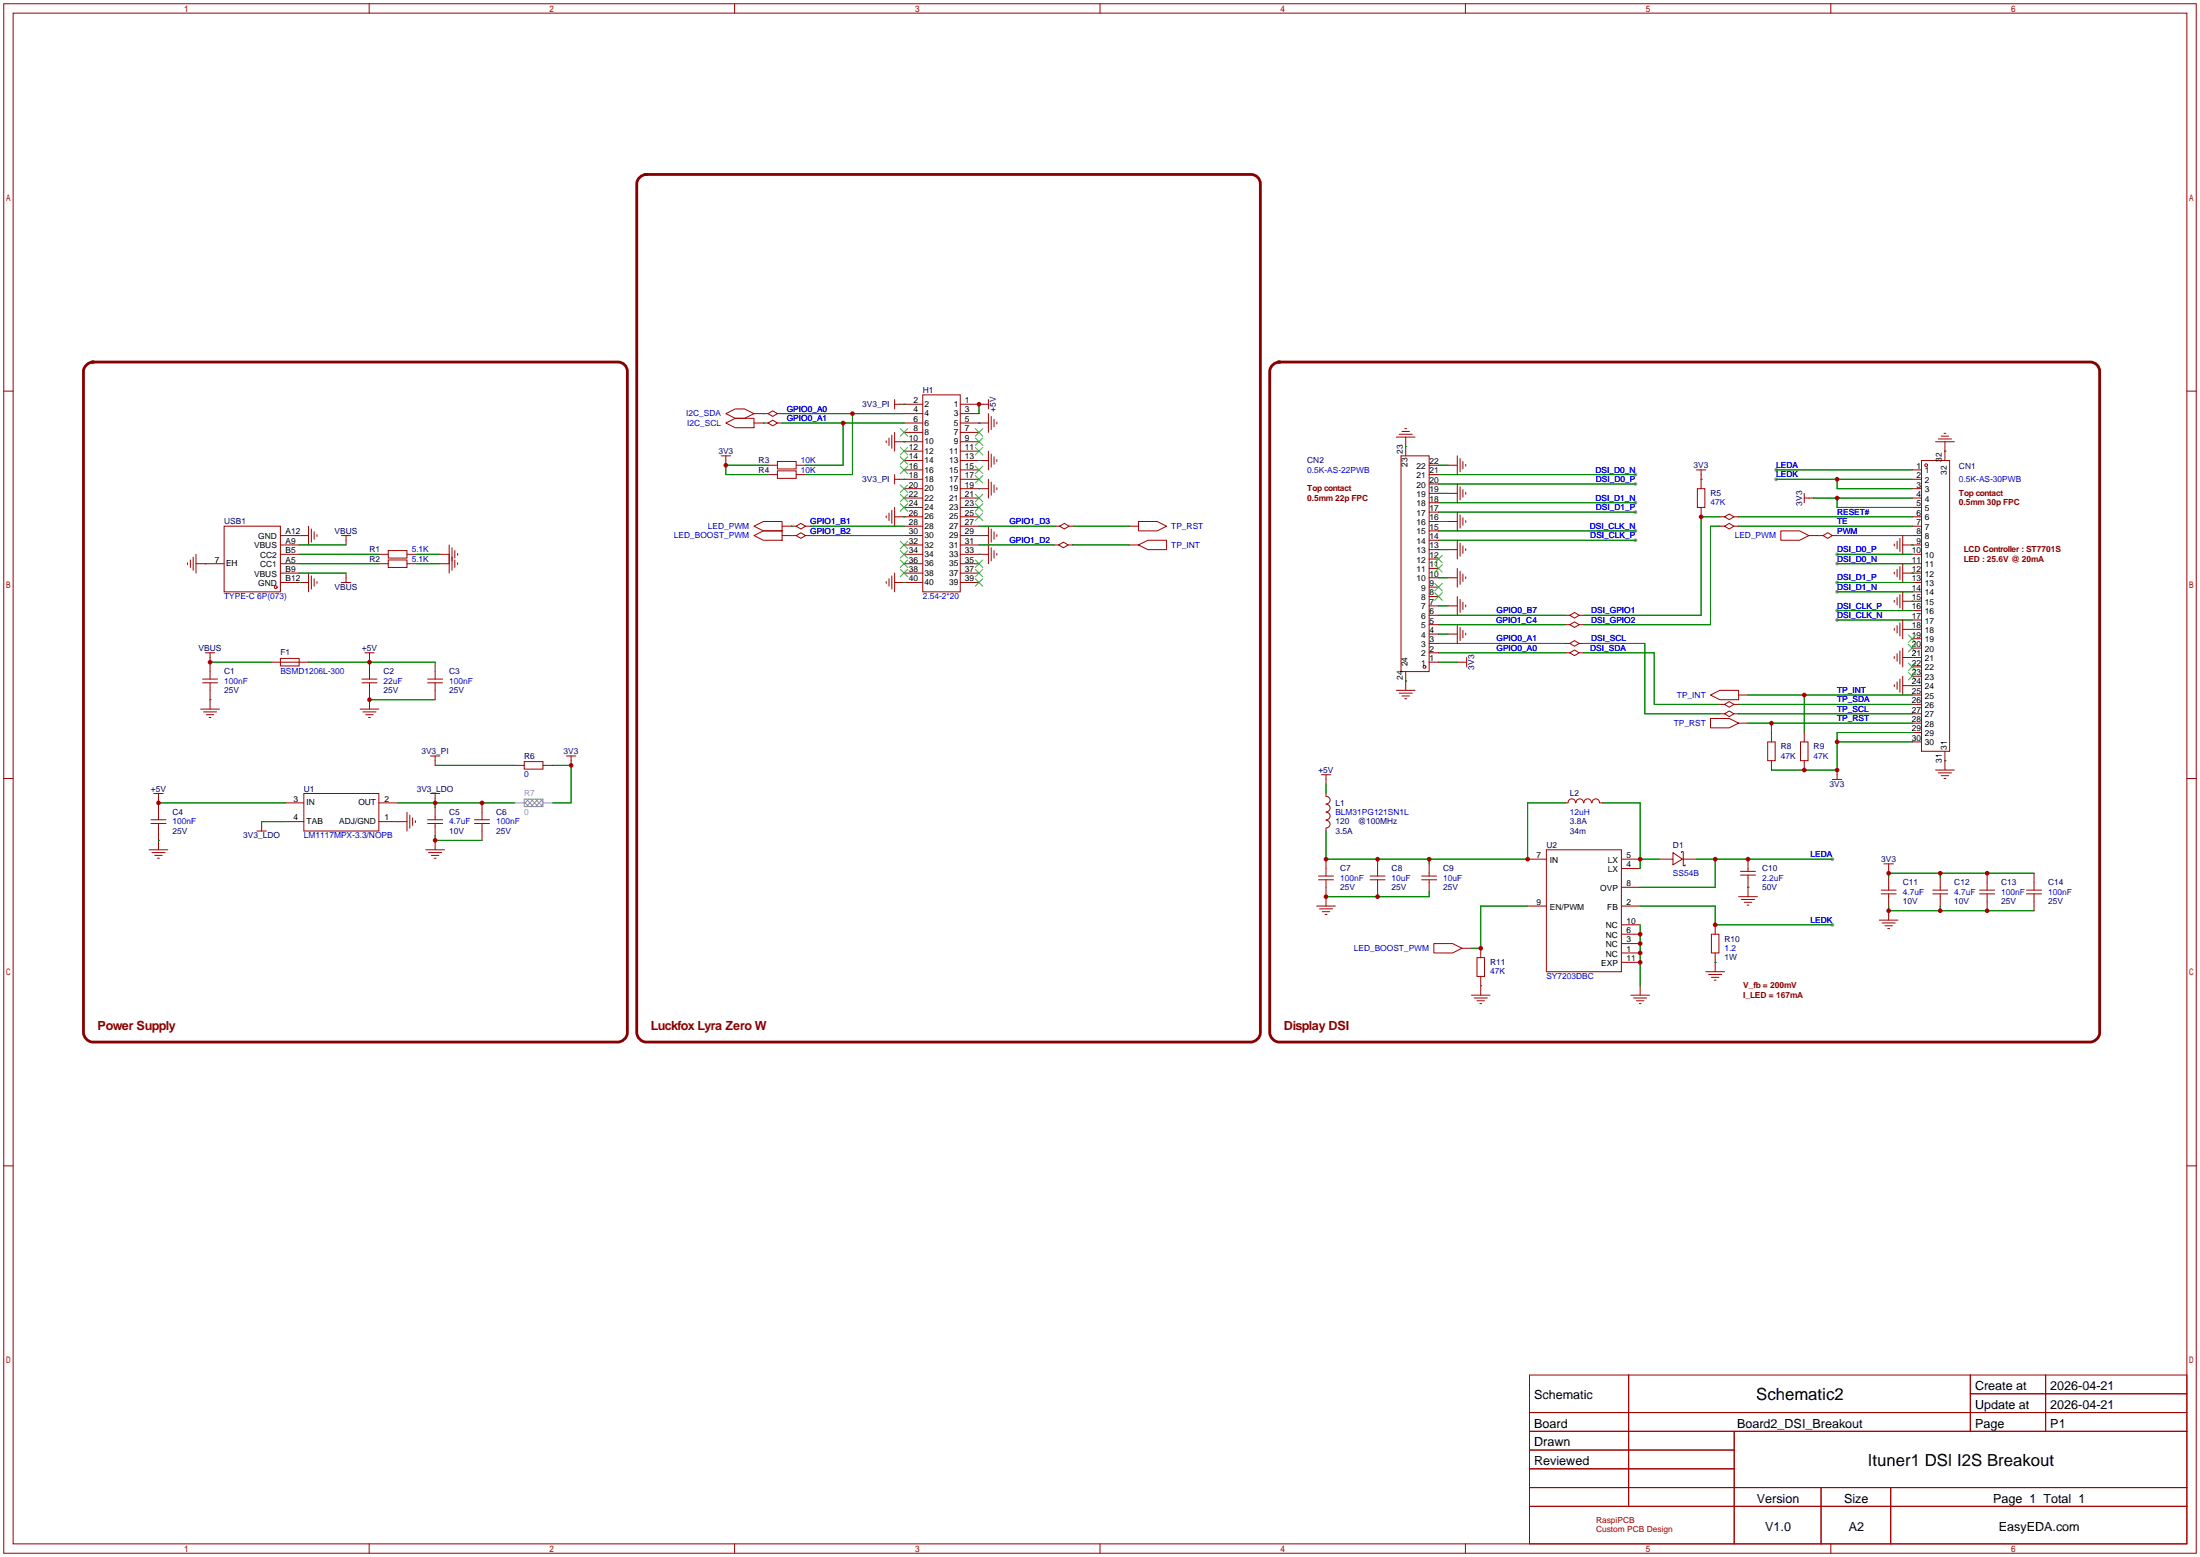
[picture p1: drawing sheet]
<svg xmlns="http://www.w3.org/2000/svg" width="596mm" height="422mm" viewBox="0 0 596 422" stroke-linecap="round" stroke-linejoin="round" font-family="sans-serif">
<g fill="#999">
<circle cx="443" cy="128.5" r=".51"/>
<circle cx="443" cy="131.1" r=".51"/>
<circle cx="443" cy="136.1" r=".51"/>
<circle cx="443" cy="138.7" r=".51"/>
<circle cx="443" cy="143.8" r=".51"/>
<circle cx="443" cy="146.3" r=".51"/>
<circle cx="481.1" cy="127.3" r=".51"/>
<circle cx="481.1" cy="129.8" r=".51"/>
<circle cx="497.6" cy="150.1" r=".51"/>
<circle cx="497.6" cy="152.7" r=".51"/>
<circle cx="497.6" cy="157.7" r=".51"/>
<circle cx="497.6" cy="160.3" r=".51"/>
<circle cx="497.6" cy="165.4" r=".51"/>
<circle cx="497.6" cy="167.9" r=".51"/>
<circle cx="496.3" cy="250.4" r=".51"/>
<circle cx="496.3" cy="232.7" r=".51"/>
</g>
<g fill="none" stroke="#a10000" stroke-width=".27">
<path d="M1 1h593.9v419.6h-593.9zM3.6 3.6h588.7v414.5h-588.7zM100 1v2.6M199 1v2.6M297.9 1v2.6M396.9 1v2.6M495.9 1v2.6M1 105.9h2.6M196.6 112l2.5-1.3h2.6l2.5 1.3-2.5 1.3h-2.6zM196.6 114.6l2.5-1.3h5.1v2.5h-5.1zM204.2 114.6h3.8M204.2 112h3.8"/>
<path d="M208 112l1.3-.7 1.3 .7-1.3 .8zM208 114.6l1.3-.8 1.3 .8-1.3 .7zM210.6 114.6h1.2M210.6 112h1.2M240 119.4v.5M240.8 118.6v2M241.6 117.9v3.5M242.3 119.6h7.6M242.3 108.2v2.5M242.3 117.1v5.1M242.3 109.5h7.6M244.9 114.6h5"/>
<path d="M244.9 117.1h5M244.9 112h5M249.9 106.9h10.2v53.4h-10.2zM260.1 119.6h5.1M260.1 109.5h7.6M260.1 114.6h7.6M260.1 117.1h5.1M260.1 112h5.1M267.7 108.2v2.5M267.7 112v5.1M268.5 112.8v3.5M269.2 113.5v2.1"/>
<path d="M270 114.3v.5M378.2 118.4h5.1M379 117.6h3.5M379.7 116.8h2.1M380.5 116.1h.5M380.7 118.4v5M524.3 119.6h5M525 118.9h3.6M525.8 118.1h2M526.5 117.3h.5M526.8 119.6v5.1M592.3 105.9h2.6"/>
<path d="M195.3 123.4h2.6M196.6 123.4v2.6M208 126h2.6M208 128.5h2.6M210.6 125h5v2h-5zM210.6 127.5h5v2h-5zM215.6 126h2.6M215.6 128.5h2.6M240 139.7v.5M240.8 138.9v2.1M241.6 138.2v3.5M242.3 129.8h7.6"/>
<path d="M242.3 140h7.6M242.3 128.5v2.6M242.3 137.4v5.1M244.9 127.3h5M244.9 132.3h5M244.9 134.9h5M244.9 137.4h5M244.9 124.7h5M244.9 122.2h5M260.1 127.3h5.1M260.1 129.8h5.1M260.1 132.3h7.6"/>
<path d="M260.1 134.9h5.1M260.1 137.4h5.1M260.1 140h5.1M260.1 124.7h7.6M260.1 122.2h5.1M267.7 122.2v5.1M267.7 129.8v5.1M268.5 122.9v3.6M268.5 130.6v3.5M269.2 123.7v2M269.2 131.3v2M270 124.5v.5"/>
<path d="M270 132.1v.5M379.5 123.4h7.6v58.5h-7.6zM387.1 133.6h2.5M387.1 126h2.5M387.1 138.7h2.5M387.1 136.1h2.5M387.1 131.1h2.5M387.1 128.5h2.5M392.2 133.6h2.5M392.2 126h2.5M394.7 123.4v5.1M394.7 131.1v5"/>
<path d="M394.7 138.7v5.1M395.5 124.2v3.6M395.5 131.8v3.6M395.5 139.4v3.6M396.2 125v2M396.2 132.6v2M397 125.7v.5M397 133.3v.6M459.5 127.3h2.5M459.7 132.3h2.1v5.1h-2.1zM460.8 127.3v5M460.8 137.4v2.6"/>
<path d="M465.8 140h1.3M467.1 140l1.3-.8 1.2 .8-1.2 .7zM469.6 140h1.3M488.7 134.9h2.5M488.7 133.6v2.5M517.9 127.3h2.5M517.9 129.8h2.5M517.9 132.3h2.5M517.9 134.9h2.5M517.9 137.4h2.5M517.9 140h2.5M520.4 124.7h7.7v78.8h-7.7z"/>
<path d="M50.8 152.4v.5M51.6 151.6v2.1M52.3 150.9v3.5M53.1 152.7h7.6M53.1 150.1v5.1M60.7 142.5h15.2v17.8h-15.2zM75.9 145h7.7M75.9 147.6h5.1M75.9 150.1h5.1M75.9 152.7h5.1M75.9 155.2h5.1M75.9 157.7h7.7"/>
<path d="M83.6 142.5v5.1M83.6 155.2v5.1M84.3 143.3v3.5M84.3 156v3.5M85.1 144v2M85.1 156.7v2M85.9 144.8v.5M85.9 157.5v.5M92.5 145h2.5M92.5 157.7h2.5M93.7 145v2.6M93.7 155.2v2.5"/>
<path d="M102.6 150.1h2.6M102.6 152.7h2.6M105.2 149.1h5v2h-5zM105.2 151.6h5v2.1h-5zM110.2 150.1h2.6M110.2 152.7h2.6M119.1 150.1h2.6M119.1 152.7h2.6M121.7 147.6v7.6M122.4 148.3v6.1M123.2 149.1v2M123.2 151.6v2.1"/>
<path d="M124 149.9v.5M124 152.4v.5M204.2 142.5l2.6-1.3h5v2.6h-5zM204.2 145l2.6-1.2h5v2.5h-5zM211.8 142.5h3.8M211.8 145h3.8M215.6 142.5l1.3-.8 1.3 .8-1.3 .8zM215.6 145l1.3-.7 1.3 .7-1.3 .8zM218.2 142.5h1.3M218.2 145h1.3M240 157.5v.5M240.8 156.7v2"/>
<path d="M241.6 156v3.5M242.3 157.7h7.6M242.3 155.2v5.1M244.9 142.5h5M244.9 145h5M244.9 147.6h5M244.9 150.1h5M244.9 152.7h5M244.9 155.2h5M260.1 142.5h5.1M260.1 145h7.6M260.1 147.6h5.1"/>
<path d="M260.1 150.1h7.6M260.1 152.7h5.1M260.1 155.2h5.1M260.1 157.7h5.1M267.7 142.5v10.2M268.5 143.3v3.5M268.5 148.3v3.6M269.2 144v2M269.2 149.1v2M270 144.8v.5M270 149.9v.5M285.5 147.6h1.3"/>
<path d="M285.8 142.5h1.2M286.8 147.6l1.2-.8 1.3 .8-1.3 .7zM287 142.5l1.3-.8 1.3 .8-1.3 .8zM289.3 147.6h1.3M289.6 142.5h1.2M305.8 142.5h2.6M305.8 147.6h2.6M308.4 141.2h5l2.6 1.3-2.6 1.3h-5zM308.4 147.6l2.5-1.3h5.1v2.5h-5.1zM387.1 156.5h2.5M387.1 148.8h2.5M387.1 141.2h2.5"/>
<path d="M387.1 159h2.5M387.1 153.9h2.5M387.1 151.4h2.5M387.1 146.3h2.5M387.1 143.8h2.5M392.2 156.5h2.5M392.2 148.8h2.5M392.2 141.2h2.5M394.7 146.3v5.1M394.7 153.9v5.1M395.5 147.1v3.5M395.5 154.7v3.5"/>
<path d="M396.2 140.2v2M396.2 147.8v2.1M396.2 155.4v2.1M397 141v.5M397 148.6v.5M397 156.2v.5M465.8 142.5h1.3M467.1 142.5l1.3-.8 1.2 .8-1.2 .8zM469.6 142.5h1.3M482.3 143.8h5.1l2.6 1.2-2.6 1.3h-5.1zM490 145h3.8M493.8 145l1.2-.7 1.3 .7-1.3 .8z"/>
<path d="M496.3 145h1.3M513.1 147.3v.5M513.1 154.9v.5M513.8 146.6v2M513.8 154.2v2M514.6 145.8v3.6M514.6 153.4v3.6M515.4 147.6h5M515.4 155.2h5M515.4 145v5.1M515.4 152.7v5M517.9 142.5h2.5"/>
<path d="M517.9 145h2.5M517.9 150.1h2.5M517.9 152.7h2.5M517.9 157.7h2.5M55.6 176.8h2.6M56.9 176.8v7.1M73.4 179.3h10.2M75.9 178.3h5.1v2h-5.1zM98.8 176.8h2.5M100.1 176.8v7.1M117.9 179.3v4.6M387.1 179.3h2.5"/>
<path d="M387.1 171.7h2.5M387.1 164.1h2.5M387.1 176.8h2.5M387.1 174.2h2.5M387.1 169.2h2.5M387.1 166.6h2.5M387.1 161.5h2.5M392.2 171.7h2.5M392.2 164.1h2.5M394.7 179.3h2.6M394.7 161.5v5.1M394.7 169.2v5"/>
<path d="M395.5 162.3v3.6M395.5 169.9v3.6M396.2 163.1v2M396.2 170.7v2M397 163.8v.5M397 171.4v.6M397.3 178.1v2.5M423.9 176.8h1.3M423.9 174.2h1.3M423.9 169.2h1.3M423.9 166.6h1.3M425.2 176.8l1.3-.8 1.2 .8-1.2 .7z"/>
<path d="M425.2 174.2l1.3-.7 1.2 .7-1.2 .8zM425.2 169.2l1.3-.8 1.2 .8-1.2 .7zM425.2 166.6l1.3-.7 1.2 .7-1.2 .8zM427.7 176.8h1.3M427.7 174.2h1.3M427.7 169.2h1.3M427.7 166.6h1.3M513.1 162.6v.5M513.1 170.2v.5M513.1 177.8v.5M513.8 161.8v2M513.8 169.4v2"/>
<path d="M513.8 177v2.1M514.6 161v3.6M514.6 168.7v3.5M514.6 176.3v3.5M515.4 162.8h5M515.4 170.4h5M515.4 178.1h5M515.4 160.3v5.1M515.4 167.9v5.1M515.4 175.5v5.1M517.9 160.3h2.5M517.9 165.4h2.5"/>
<path d="M517.9 167.9h2.5M517.9 173h2.5M517.9 175.5h2.5M54.4 192h5M54.9 184.9h4M54.9 183.9h4M55.1 192.8h3.6M55.9 193.5h2M56.6 194.3h.5M56.9 184.9v7.1M97.5 192h5.1M98 184.9h4.1"/>
<path d="M98 183.9h4.1M98.3 192.8h3.6M99.1 193.5h2M99.8 194.3h.5M100.1 184.9v7.1M115.8 184.9h4.1M115.8 183.9h4.1M117.9 184.9v4.6M378.2 186.9h5.1M379 187.7h3.5M379.7 188.5h2.1M380.5 189.2h.5"/>
<path d="M380.7 181.9v5M463.3 188.2l2.5-1.3h5.1v2.6h-5.1zM463.3 194.6h5.1l2.5 1.2-2.5 1.3h-5.1zM465.8 190.8h1.3M465.8 193.3h1.3M467.1 190.8l1.3-.8 1.2 .8-1.2 .7zM467.1 193.3l1.3-.8 1.2 .8-1.2 .8zM469.6 190.8h1.3M469.6 193.3h1.3M470.9 188.2h2.6M470.9 195.8h2.6M479.8 198.4v2.5"/>
<path d="M488.7 198.4v2.5M513.1 185.4v.5M513.8 184.7v2M514.6 183.9v3.6M515.4 185.7h5M515.4 183.1v5.1M517.9 180.6h2.5M517.9 183.1h2.5M517.9 188.2h2.5M517.9 190.8h2.5M517.9 193.3h2.5M517.9 195.8h2.5"/>
<path d="M517.9 198.4h2.5M1 210.8h2.6M41.7 214.9h2.5M42.9 214.9v7.1M77.2 217.4h5.1M82.3 214.9h20.3v10.1h-20.3zM102.6 217.4h5.1M110.2 220v5M116.6 214.9h2.5M116.6 204.7h2.5M117.9 204.7v2.6M117.9 214.9v2.5"/>
<path d="M117.9 218.7v3.3M130.6 217.4v4.6M139.4 207.3h2.6M142 206.2h5.1v2.1h-5.1zM147.1 207.3h2.5M153.4 204.7h2.6M154.7 204.7v2.6M357.9 209.8h2.5M359.2 214.9v.8a1.01 1.01 0 0 1 1.1 1 1.01 1.01 0 0 1-1.1 1M359.2 209.8v2.5M359.2 217.8a1.01 1.01 0 0 1 1.1 1 1.01 1.01 0 0 1-1.1 1.1M359.2 220a1.01 1.01 0 0 1 1.1 1 1.01 1.01 0 0 1-1.1 1"/>
<path d="M426.7 217.4a1.01 1.01 0 0 0-1-1.1 1.01 1.01 0 0 0-1 1.1h-.8M426.9 217.4a1.01 1.01 0 0 1 1-1.1 1.01 1.01 0 0 1 1 1.1M429 217.4a1.01 1.01 0 0 1 1-1.1 1.01 1.01 0 0 1 1 1.1M431.2 217.4a1.01 1.01 0 0 1 1-1.1 1.01 1.01 0 0 1 1 1.1M433.3 217.4h.8M478.8 200.9h2v5.1h-2zM479.8 206v2.5M487.7 200.9h2v5.1h-2zM488.7 206v2.5M496.3 211.1h2.6M497.6 208.5v2.6M517.9 200.9h2.5"/>
<path d="M524.3 208.5h5M525 209.3h3.6M525.8 210.1h2M526.5 210.8h.5M526.8 203.5v5M592.3 210.8h2.6M40.4 230.1h5.1M40.9 223h4.1M40.9 222h4.1M41.1 230.9h3.6M41.9 231.6h2M42.7 232.4h.5"/>
<path d="M42.9 223v7.1M69.6 225h2.5M70.9 222.5v2.5M77.2 222.5h5.1M102.6 222.5h7.6M111 220.7v3.6M111.8 221.5v2M112.5 222.2v.6M115.3 230.1h5.1M115.8 223h4.1M115.8 222h4.1M116.1 230.9h3.5"/>
<path d="M116.8 231.6h2.1M117.6 232.4h.5M117.9 223v3.3M117.9 227.6v2.5M128.5 223h4.1M128.5 222h4.1M130.6 223v4.6M357.1 238.3h4.1M357.1 237.2h4.1M359.2 224.3v.7M359.2 232.7v4.5M359.2 238.3v7.1"/>
<path d="M359.2 222.2a1.01 1.01 0 0 1 1 1 1.01 1.01 0 0 1-1 1M371.1 238.3h4.1M371.1 237.2h4.1M373.1 233.9v3.3M373.1 238.3v3.3M385.1 238.3h4M385.1 237.2h4M387.1 233.9v3.3M387.1 238.3v3.3M413.8 232.7h5M418.8 230.1h20.4v33h-20.4zM439.2 235.2h5"/>
<path d="M439.2 232.7h5M449.3 232.7h3.8M453.1 230.9l2.6 1.8-2.6 1.5zM455.4 230.9v-.3h.5v3.8h.5v-.2M455.7 232.7h3.8M471.4 237h4.1M471.4 236h4.1M473.5 232.7v3.3M473.5 237v5.8M510.3 233.9h2.5M511.6 233.9v2.6M511.6 237.7v3.3"/>
<path d="M525.5 237.7v3.3M538.2 236.5v4.5M550.9 236.5v4.5M356.6 245.4h5.1M357.4 246.1h3.5M358.1 246.9h2.1M358.9 247.6h.5M388.4 255.5h5l2.6 1.3-2.6 1.3h-5zM396 256.8h2.5M400 259.3h2.1v5.1h-2.1zM401.1 256.8v2.5M413.8 245.4h5"/>
<path d="M439.2 258.1h5M439.2 245.4h5M439.2 255.5h5M439.2 253h5M439.2 240.3h5M439.2 250.4h5M463.5 253h2.1v5.1h-2.1zM464.6 250.4v2.6M464.6 258.1v5M470.9 242.8h5.1M471.7 243.6h3.5M472.4 244.3h2.1"/>
<path d="M473.2 245.1h.5M509 249.2h5.1M509.5 242.1h4.1M509.5 241h4.1M509.8 249.9h3.5M510.5 250.7h2.1M511.3 251.5h.5M511.6 242.1v3.3M511.6 246.6v2.6M523.5 242.1h4.1M523.5 241h4.1M525.5 242.1v3.3"/>
<path d="M536.2 242.1h4.1M536.2 241h4.1M538.2 242.1v4.5M548.9 242.1h4.1M548.9 241h4.1M550.9 242.1v4.5M398.5 269.5h5.1M399.3 270.3h3.5M400 271h2.1M400.8 271.8h.5M401.1 264.4v5.1M439.2 260.6h5"/>
<path d="M441.7 269.5h5.1M442.5 270.3h3.5M443.2 271h2.1M444 271.8h.5M444.2 267v2.5M462 263.1h5.1M462.8 263.9h3.5M463.5 264.7h2.1M464.3 265.4h.5M1 315.7h2.6M592.3 315.7h2.6M414.3 372.4h178v45.7h-178z"/>
<path d="M441.1 372.4v35.5M533.7 372.4v15.2M533.7 377.4h58.6M554.1 372.4v15.2M414.3 382.5h178M414.3 387.6h178M414.3 392.7h55.4M414.3 397.8h55.4M469.7 387.6v30.5M100 418.1v2.5M199 418.1v2.5M297.9 418.1v2.5"/>
<path d="M396.9 418.1v2.5M414.3 402.8h178M414.3 407.9h178M493.2 402.8v15.3M495.9 418.1v2.5M512.1 402.8v15.3"/>
<circle cx="521.7" cy="126" r=".38"/>
<circle cx="74.7" cy="159" r=".38"/>
<circle cx="385.8" cy="180.6" r=".38"/>
</g>
<g fill="none" stroke="#008700" stroke-width=".27">
<path d="M206.8 112h.1M206.8 114.6h.1M211.8 114.6h33.1M211.8 112h33.1M228.3 114.6v11.4h-10.1M230.9 112v16.5h-12.7M244.9 109.5h.1M244.9 119.6h.1M265.2 114.6h.1M265.2 109.5v2.5M208 126h-11.4v2.5h11.4M244.9 129.8h.1"/>
<path d="M244.9 140h.1M265.2 124.7h.1M265.2 132.3h.1M380.7 120.9h.1M389.6 128.5h53.4M389.6 131.1h53.4M389.6 136.1h53.4M389.6 138.7h53.4M389.6 126h2.6M389.6 133.6h2.6M460.8 129.8h.1M465.8 140h-5v26.6h-31.8"/>
<path d="M470.9 140h47M481.1 127.3h36.8M481.1 129.8h36.8M491.2 134.9h26.7M497.6 129.8v2.5h20.3M497.6 134.9v2.5h20.3M526.8 122.2h.1M55.6 152.7h.1M81 157.7h.1M81 145h.1M81 150.1h21.6M81 152.7h21.6"/>
<path d="M81 147.6h12.7M81 155.2h12.7M112.8 150.1h6.3M112.8 152.7h6.3M214.4 142.5h.1M214.4 145h.1M219.5 142.5h25.4M219.5 145h25.4M244.9 157.7h.1M265.2 145h.1M265.2 150.1h.1M265.2 142.5h20.6"/>
<path d="M265.2 147.6h20.3M290.6 147.6h15.2M290.8 142.5h15M389.6 143.8h53.4M389.6 146.3h53.4M389.6 156.5h2.6M389.6 141.2h2.6M389.6 148.8h2.6M465.8 142.5h-2.5v26.7h-34.3M470.9 142.5h47M492.5 145h.1M497.6 145h20.3"/>
<path d="M497.6 150.1h20.3M497.6 152.7h20.3M497.6 157.7h20.3M517.9 147.6h.1M517.9 155.2h.1M56.9 179.3h16.5M83.6 179.3h34.3M389.6 174.2h34.3M389.6 176.8h34.3M389.6 179.3h5.1M389.6 171.7h2.6M389.6 164.1h2.6"/>
<path d="M389.6 166.6h34.3M389.6 169.2h34.3M429 174.2h16.5v19.1h20.3M429 176.8h19.1v14h17.7M497.6 160.3h20.3M497.6 165.4h20.3M497.6 167.9h20.3M517.9 162.8h.1M517.9 170.4h.1M517.9 178.1h.1M56.9 189.5h.1M100.1 189.5h17.8"/>
<path d="M380.7 184.4h.1M470.9 190.8h47M470.9 193.3h47M473.5 188.2h44.4M473.5 195.8h44.4M479.8 195.8v2.6M488.7 188.2v10.2M517.9 185.7h.1M517.9 198.4h-20.3v10.1h-17.8M42.9 217.4h34.3M107.7 217.4h31.7M117.9 217.4v1.3"/>
<path d="M117.9 207.3h21.5M149.6 207.3h5.1v10.1h-5.1M359.2 212.3v2.6M423.9 217.4h-10.1v15.3h-54.6v-7.7M434.1 217.4h10.1v17.8M497.6 200.9h20.3M526.8 206h.1M42.9 227.6h.1M70.9 222.5h6.3M107.7 222.5h.1M117.9 226.3v1.3h12.7M373.1 232.7v1.2"/>
<path d="M387.1 232.7v1.2M444.2 232.7h5.1M459.5 232.7h36.8M464.6 232.7v7.6h-20.4M525.5 236.5v1.2M550.9 236.5h-39.3v1.2M373.1 241.6v1.2M387.1 241.6v1.2h-27.9M413.8 245.4h-12.7v11.4h-2.6M444.2 245.4h20.4v5h31.7M444.2 250.4v16.6M473.5 240.3h.1"/>
<path d="M511.6 245.4v1.2h39.3M525.5 245.4v1.2M401.1 267h.1M464.6 260.6h.1"/>
</g>
<g fill="none" stroke="#3c3" stroke-width=".27">
<path d="M243.8 116.1l2.1 2M245.9 116.1l-2.1 2M264.2 118.6l2 2M264.2 116.1l2 2M266.2 116.1l-2 2M266.2 118.6l-2 2M243.8 136.4l2.1 2M243.8 133.9l2.1 2M243.8 131.3l2.1 2M243.8 126.2l2.1 2.1M243.8 123.7l2.1 2M243.8 121.2l2.1 2"/>
<path d="M245.9 136.4l-2.1 2M245.9 133.9l-2.1 2M245.9 131.3l-2.1 2M245.9 126.2l-2.1 2.1M245.9 123.7l-2.1 2M245.9 121.2l-2.1 2M264.2 138.9l2 2.1M264.2 136.4l2 2M264.2 133.9l2 2M264.2 128.8l2 2M264.2 126.2l2 2.1M264.2 121.2l2 2"/>
<path d="M266.2 133.9l-2 2M266.2 128.8l-2 2M266.2 126.2l-2 2.1M266.2 138.9l-2 2.1M266.2 136.4l-2 2M266.2 121.2l-2 2M243.8 154.2l2.1 2M243.8 151.6l2.1 2.1M243.8 149.1l2.1 2M243.8 146.6l2.1 2M245.9 154.2l-2.1 2M245.9 151.6l-2.1 2.1"/>
<path d="M245.9 149.1l-2.1 2M245.9 146.6l-2.1 2M264.2 156.7l2 2M264.2 154.2l2 2M264.2 151.6l2 2.1M266.2 156.7l-2 2M266.2 154.2l-2 2M266.2 151.6l-2 2.1M388.6 158l2.1 2M388.6 152.9l2.1 2M388.6 150.4l2.1 2M390.7 158l-2.1 2"/>
<path d="M390.7 152.9l-2.1 2M390.7 150.4l-2.1 2M388.6 160.5l2.1 2.1M390.7 160.5l-2.1 2.1M516.9 172l2 2M516.9 174.5l2 2M516.9 179.6l2 2M518.9 172l-2 2M518.9 174.5l-2 2M518.9 179.6l-2 2M516.9 182.1l2 2M518.9 182.1l-2 2"/>
</g>
<path d="M173.1 48.2a2.69 2.69 0 0 1 1.9-1h163.8a2.54 2.54 0 0 1 2.6 2.6v229.9a2.72 2.72 0 0 1-2.6 2.5h-163.8a2.72 2.72 0 0 1-2.5-2.5v-229.9v-.6zM23.2 99a2.69 2.69 0 0 1 1.9-1h142.3a2.54 2.54 0 0 1 2.5 2.6v179.1a2.72 2.72 0 0 1-2.5 2.5h-142.3a2.72 2.72 0 0 1-2.5-2.5v-179.1l.1-.6zM344.6 99a2.69 2.69 0 0 1 1.9-1h219.7a2.54 2.54 0 0 1 2.5 2.6v179.1a2.72 2.72 0 0 1-2.5 2.5h-219.7a2.72 2.72 0 0 1-2.6-2.5v-179.1l.1-.6z" fill="none" stroke="#870000" stroke-width=".76"/>
<g fill="none" stroke="#999" stroke-width=".27">
<path d="M139.4 217.4h2.6M142 216.4h5.1v2h-5.1zM142 217.2l1.3 1.2M142.5 216.4l2 2M143.3 216.4l-1.3 1.3M143.8 216.4l2 2M144.5 216.4l-2 2M145 216.4l2.1 2M145.8 216.4l-2 2M146.3 216.4l.8 .8M147.1 217.4h2.5M147.1 216.4l-2.1 2"/>
<path d="M147.1 217.7l-.8 .7"/>
</g>
<g fill="#c00">
<circle cx="460.8" cy="140" r=".63"/>
<circle cx="497.6" cy="129.8" r=".63"/>
<circle cx="497.6" cy="134.9" r=".63"/>
<circle cx="488.7" cy="188.2" r=".63"/>
<circle cx="479.8" cy="195.8" r=".63"/>
<circle cx="497.6" cy="200.9" r=".63"/>
<circle cx="497.6" cy="208.5" r=".63"/>
<circle cx="488.7" cy="208.5" r=".63"/>
<circle cx="265.2" cy="109.5" r=".63"/>
<circle cx="511.6" cy="246.6" r=".63"/>
<circle cx="525.5" cy="246.6" r=".63"/>
<circle cx="538.2" cy="246.6" r=".63"/>
<circle cx="511.6" cy="236.5" r=".63"/>
<circle cx="525.5" cy="236.5" r=".63"/>
<circle cx="538.2" cy="236.5" r=".63"/>
<circle cx="100.1" cy="179.3" r=".63"/>
<circle cx="100.1" cy="189.5" r=".63"/>
<circle cx="56.9" cy="179.3" r=".63"/>
<circle cx="42.9" cy="217.4" r=".63"/>
<circle cx="117.9" cy="217.4" r=".63"/>
<circle cx="130.6" cy="217.4" r=".63"/>
<circle cx="117.9" cy="227.6" r=".63"/>
<circle cx="154.7" cy="207.3" r=".63"/>
<circle cx="196.6" cy="126" r=".63"/>
<circle cx="228.3" cy="114.6" r=".63"/>
<circle cx="230.9" cy="112" r=".63"/>
<circle cx="401.1" cy="256.8" r=".63"/>
<circle cx="444.2" cy="260.6" r=".63"/>
<circle cx="444.2" cy="258.1" r=".63"/>
<circle cx="444.2" cy="255.5" r=".63"/>
<circle cx="444.2" cy="253" r=".63"/>
<circle cx="444.2" cy="232.7" r=".63"/>
<circle cx="464.6" cy="250.4" r=".63"/>
<circle cx="464.6" cy="232.7" r=".63"/>
<circle cx="473.5" cy="232.7" r=".63"/>
<circle cx="373.1" cy="242.8" r=".63"/>
<circle cx="359.2" cy="242.8" r=".63"/>
<circle cx="413.8" cy="232.7" r=".63"/>
<circle cx="387.1" cy="232.7" r=".63"/>
<circle cx="373.1" cy="232.7" r=".63"/>
<circle cx="359.2" cy="232.7" r=".63"/>
</g>
<g font-size="4.5">
<text x="475.7" y="379.3">Schematic2</text>
<text x="505.9" y="397">Ituner1 DSI I2S Breakout</text>
</g>
<g font-size="3.4" fill="#800">
<text x="26.4" y="278.8">Power Supply</text>
<text x="176.3" y="278.8">Luckfox Lyra Zero W</text>
<text x="347.7" y="278.8">Display DSI</text>
</g>
<g font-size="3.4">
<text x="534.9" y="376.4">Create at</text>
<text x="555.3" y="376.4">2026-04-21</text>
<text x="415.5" y="379">Schematic</text>
<text x="534.9" y="381.5">Update at</text>
<text x="555.3" y="381.5">2026-04-21</text>
<text x="415.5" y="386.6">Board</text>
<text x="470.5" y="386.6">Board2_DSI_Breakout</text>
<text x="534.9" y="386.6">Page</text>
<text x="555.3" y="386.6">P1</text>
<text x="415.5" y="391.7">Drawn</text>
<text x="415.5" y="396.7">Reviewed</text>
<text x="475.8" y="406.9">Version</text>
<text x="499.5" y="406.9">Size</text>
<text x="539.9" y="406.9">Page 1 Total 1</text>
<text x="478.1" y="414.5">V1.0</text>
<text x="500.7" y="414.5">A2</text>
<text x="541.4" y="414.5">EasyEDA.com</text>
</g>
<g font-size="2.3" fill="#000080">
<text x="249.9" y="106.4">H1</text>
<text x="233.5" y="110.2">3V3_PI</text>
<text x="269.7" y="111.5" transform="rotate(-90 269.7 111.5)">+5V</text>
<text x="194.6" y="122.9">3V3</text>
<text x="205.5" y="125.4">R3</text>
<text x="354.1" y="125.4">CN2</text>
<text x="205.5" y="128">R4</text>
<text x="233.5" y="130.5">3V3_PI</text>
<text x="458.7" y="126.7">3V3</text>
<text x="530.6" y="127">CN1</text>
<text x="463.3" y="134.3">R5</text>
<text x="488.2" y="136.9" transform="rotate(-90 488.2 136.9)">3V3</text>
<text x="60.7" y="142">USB1</text>
<text x="90.6" y="144.5">VBUS</text>
<text x="100.1" y="149.6">R1</text>
<text x="100.1" y="152.1">R2</text>
<text x="90.6" y="159.7">VBUS</text>
<text x="53.8" y="176.2">VBUS</text>
<text x="75.9" y="177.5">F1</text>
<text x="98" y="176.2">+5V</text>
<text x="60.7" y="182.6">C1</text>
<text x="103.9" y="182.6">C2</text>
<text x="121.7" y="182.6">C3</text>
<text x="399.3" y="181.3" transform="rotate(-90 399.3 181.3)">3V3</text>
<text x="60.7" y="187.7">25V</text>
<text x="103.9" y="187.7">25V</text>
<text x="121.7" y="187.7">25V</text>
<text x="482.3" y="202.9">R8</text>
<text x="491.2" y="202.9">R9</text>
<text x="114.1" y="204.2">3V3_PI</text>
<text x="142" y="205.5">R6</text>
<text x="152.7" y="204.2">3V3</text>
<text x="357.1" y="209.3">+5V</text>
<text x="40.9" y="214.3">+5V</text>
<text x="82.3" y="214.3">U1</text>
<text x="112.9" y="214.3">3V3_LDO</text>
<text x="425.2" y="215.6">L2</text>
<text x="495.6" y="213.1">3V3</text>
<text x="46.7" y="220.7">C4</text>
<text x="121.7" y="220.7">C5</text>
<text x="134.4" y="220.7">C6</text>
<text x="361.7" y="218.2">L1</text>
<text x="46.7" y="225.8">25V</text>
<text x="65.9" y="227">3V3_LDO</text>
<text x="121.7" y="225.8">10V</text>
<text x="134.4" y="225.8">25V</text>
<text x="361.7" y="223.2">120</text>
<text x="361.7" y="225.8">3.5A</text>
<text x="367.7" y="223.2">@100MHz</text>
<text x="425.2" y="223.2">3.8A</text>
<text x="425.2" y="225.8">34m</text>
<text x="418.8" y="229.6">U2</text>
<text x="453.1" y="229.6">D1</text>
<text x="509.5" y="233.4">3V3</text>
<text x="363" y="235.9">C7</text>
<text x="376.9" y="235.9">C8</text>
<text x="390.9" y="235.9">C9</text>
<text x="477.3" y="235.9">C10</text>
<text x="515.4" y="239.7">C11</text>
<text x="529.3" y="239.7">C12</text>
<text x="542" y="239.7">C13</text>
<text x="554.7" y="239.7">C14</text>
<text x="363" y="241">25V</text>
<text x="376.9" y="241">25V</text>
<text x="390.9" y="241">25V</text>
<text x="477.3" y="241">50V</text>
<text x="515.4" y="244.8">10V</text>
<text x="529.3" y="244.8">10V</text>
<text x="542" y="244.8">25V</text>
<text x="554.7" y="244.8">25V</text>
<text x="467.1" y="255">R10</text>
<text x="403.6" y="261.3">R11</text>
<text x="467.1" y="260.1">1W</text>
</g>
<g font-size="2.3" fill="#00f">
<text x="185.9" y="112.7">I2C_SDA</text>
<text x="213.1" y="111.5">GPIO0_A0</text>
<text x="186.1" y="115.3">I2C_SCL</text>
<text x="213.1" y="114">GPIO0_A1</text>
<text x="216.9" y="125.4">10K</text>
<text x="216.9" y="128">10K</text>
<text x="354.1" y="128">0.5K-AS-22PWB</text>
<text x="432.1" y="128">DSI_D0_N</text>
<text x="432.3" y="130.5">DSI_D0_P</text>
<text x="481.1" y="126.7">LEDA</text>
<text x="481.1" y="129.3">LEDK</text>
<text x="530.6" y="130.5">0.5K-AS-30PWB</text>
<text x="432.1" y="135.6">DSI_D1_N</text>
<text x="463.3" y="136.9">47K</text>
<text x="191.7" y="143.2">LED_PWM</text>
<text x="219.5" y="142">GPIO1_B1</text>
<text x="273.4" y="142">GPIO1_D3</text>
<text x="317.2" y="143.2">TP_RST</text>
<text x="430.6" y="143.2">DSI_CLK_N</text>
<text x="432.3" y="138.1">DSI_D1_P</text>
<text x="497.6" y="139.4">RESET#</text>
<text x="497.6" y="142">TE</text>
<text x="111.5" y="149.6">5.1K</text>
<text x="182.5" y="145.8">LED_BOOST_PWM</text>
<text x="219.5" y="144.5">GPIO1_B2</text>
<text x="273.4" y="147">GPIO1_D2</text>
<text x="317.2" y="148.3">TP_INT</text>
<text x="430.7" y="145.8">DSI_CLK_P</text>
<text x="469.9" y="145.8">LED_PWM</text>
<text x="497.6" y="144.5">PWM</text>
<text x="497.6" y="149.6">DSI_D0_P</text>
<text x="111.5" y="152.1">5.1K</text>
<text x="497.6" y="152.1">DSI_D0_N</text>
<text x="497.6" y="157.2">DSI_D1_P</text>
<text x="497.6" y="159.7">DSI_D1_N</text>
<text x="60.7" y="162.3">TYPE-C 6P(073)</text>
<text x="249.9" y="162.3">2.54-2*20</text>
<text x="405.3" y="166.1">GPIO0_B7</text>
<text x="431" y="166.1">DSI_GPIO1</text>
<text x="497.6" y="164.8">DSI_CLK_P</text>
<text x="497.6" y="167.4">DSI_CLK_N</text>
<text x="405.2" y="168.6">GPIO1_C4</text>
<text x="405.3" y="173.7">GPIO0_A1</text>
<text x="431" y="173.7">DSI_SCL</text>
<text x="431" y="168.6">DSI_GPIO2</text>
<text x="405.3" y="176.2">GPIO0_A0</text>
<text x="430.7" y="176.2">DSI_SDA</text>
<text x="60.7" y="185.1">100nF</text>
<text x="75.9" y="182.6">BSMD1206L-300</text>
<text x="103.9" y="185.1">22uF</text>
<text x="121.7" y="185.1">100nF</text>
<text x="454.2" y="188.9">TP_INT</text>
<text x="497.6" y="187.7">TP_INT</text>
<text x="497.6" y="190.2">TP_SDA</text>
<text x="453.3" y="196.6">TP_RST</text>
<text x="497.6" y="192.8">TP_SCL</text>
<text x="497.6" y="195.3">TP_RST</text>
<text x="482.3" y="205.5">47K</text>
<text x="491.2" y="205.5">47K</text>
<text x="142" y="210.5">0</text>
<text x="361.7" y="220.7">BLM31PG121SN1L</text>
<text x="425.2" y="220.7">12uH</text>
<text x="46.7" y="223.2">100nF</text>
<text x="82.3" y="227">LM1117MPX-3.3/NOPB</text>
<text x="121.7" y="223.2">4.7uF</text>
<text x="134.4" y="223.2">100nF</text>
<text x="490.4" y="232.1">LEDA</text>
<text x="363" y="238.5">100nF</text>
<text x="376.9" y="238.5">10uF</text>
<text x="390.9" y="238.5">10uF</text>
<text x="453.1" y="237.2">SS54B</text>
<text x="477.3" y="238.5">2.2uF</text>
<text x="515.4" y="242.3">4.7uF</text>
<text x="529.3" y="242.3">4.7uF</text>
<text x="542" y="242.3">100nF</text>
<text x="554.7" y="242.3">100nF</text>
<text x="490.4" y="249.9">LEDK</text>
<text x="366.7" y="257.5">LED_BOOST_PWM</text>
<text x="467.1" y="257.5">1.2</text>
<text x="403.6" y="263.9">47K</text>
<text x="418.8" y="265.1">SY7203DBC</text>
</g>
<g font-size="2.3">
<text x="247.4" y="111.7">4</text>
<text x="247.4" y="109.2">2</text>
<text x="250.4" y="112.7">4</text>
<text x="250.4" y="110.2">2</text>
<text x="258.3" y="112.7">3</text>
<text x="258.3" y="110.2">1</text>
<text x="261.4" y="111.7">3</text>
<text x="261.4" y="109.2">1</text>
<text x="246.1" y="119.3">10</text>
<text x="247.4" y="116.8">8</text>
<text x="247.4" y="114.2">6</text>
<text x="250.4" y="117.8">8</text>
<text x="250.4" y="115.3">6</text>
<text x="258.3" y="117.8">7</text>
<text x="258.3" y="115.3">5</text>
<text x="261.4" y="119.3">9</text>
<text x="261.4" y="116.8">7</text>
<text x="261.4" y="114.2">5</text>
<text x="246.1" y="124.4">14</text>
<text x="246.1" y="121.9">12</text>
<text x="250.4" y="125.4">14</text>
<text x="250.4" y="122.9">12</text>
<text x="250.4" y="120.3">10</text>
<text x="257.1" y="125.4">13</text>
<text x="257.1" y="122.9">11</text>
<text x="258.3" y="120.3">9</text>
<text x="261.4" y="124.4">13</text>
<text x="261.4" y="121.9">11</text>
<text x="379.9" y="122.8" transform="rotate(-90 379.9 122.8)">23</text>
<text x="387.2" y="125.7">22</text>
<text x="526" y="125.1" transform="rotate(-90 526 125.1)">32</text>
<text x="246.1" y="129.5">18</text>
<text x="246.1" y="126.9">16</text>
<text x="250.4" y="130.5">18</text>
<text x="250.4" y="128">16</text>
<text x="257.1" y="130.5">17</text>
<text x="257.1" y="128">15</text>
<text x="261.4" y="129.5">17</text>
<text x="261.4" y="126.9">15</text>
<text x="381.2" y="126.4" transform="rotate(-90 381.2 126.4)">23</text>
<text x="383.6" y="129.5">21</text>
<text x="383.6" y="126.9">22</text>
<text x="387.2" y="130.8">20</text>
<text x="387.2" y="128.2">21</text>
<text x="519.1" y="126.9">1</text>
<text x="519.1" y="129.5">2</text>
<text x="521.4" y="128.2">1</text>
<text x="521.4" y="130.8">2</text>
<text x="527.3" y="128.7" transform="rotate(-90 527.3 128.7)">32</text>
<text x="246.1" y="137.1">24</text>
<text x="246.1" y="134.6">22</text>
<text x="246.1" y="132">20</text>
<text x="250.4" y="135.6">22</text>
<text x="250.4" y="133">20</text>
<text x="257.1" y="135.6">21</text>
<text x="257.1" y="133">19</text>
<text x="261.4" y="137.1">23</text>
<text x="261.4" y="134.6">21</text>
<text x="261.4" y="132">19</text>
<text x="383.6" y="137.1">18</text>
<text x="383.6" y="134.6">19</text>
<text x="383.6" y="132">20</text>
<text x="387.2" y="135.8">18</text>
<text x="387.2" y="133.3">19</text>
<text x="519.1" y="132">3</text>
<text x="519.1" y="134.6">4</text>
<text x="519.1" y="137.1">5</text>
<text x="521.4" y="133.3">3</text>
<text x="521.4" y="135.8">4</text>
<text x="246.1" y="142.2">28</text>
<text x="246.1" y="139.6">26</text>
<text x="250.4" y="143.2">28</text>
<text x="250.4" y="140.7">26</text>
<text x="250.4" y="138.1">24</text>
<text x="257.1" y="143.2">27</text>
<text x="257.1" y="140.7">25</text>
<text x="257.1" y="138.1">23</text>
<text x="261.4" y="142.2">27</text>
<text x="261.4" y="139.6">25</text>
<text x="383.6" y="142.2">16</text>
<text x="383.6" y="139.6">17</text>
<text x="387.2" y="143.5">15</text>
<text x="387.2" y="140.9">16</text>
<text x="387.2" y="138.4">17</text>
<text x="519.1" y="139.6">6</text>
<text x="519.1" y="142.2">7</text>
<text x="521.4" y="138.4">5</text>
<text x="521.4" y="140.9">6</text>
<text x="521.4" y="143.5">7</text>
<text x="68.8" y="148.5">VBUS</text>
<text x="70" y="146">GND</text>
<text x="77.3" y="144.7">A12</text>
<text x="77.3" y="147.3">A9</text>
<text x="77.3" y="149.8">B5</text>
<text x="246.1" y="149.8">34</text>
<text x="246.1" y="147.3">32</text>
<text x="246.1" y="144.7">30</text>
<text x="250.4" y="148.3">32</text>
<text x="250.4" y="145.7">30</text>
<text x="257.1" y="148.3">31</text>
<text x="257.1" y="145.7">29</text>
<text x="261.4" y="149.8">33</text>
<text x="261.4" y="147.3">31</text>
<text x="261.4" y="144.7">29</text>
<text x="383.6" y="149.8">13</text>
<text x="383.6" y="147.3">14</text>
<text x="383.6" y="144.7">15</text>
<text x="387.2" y="148.5">13</text>
<text x="387.2" y="146">14</text>
<text x="517.8" y="149.8">10</text>
<text x="519.1" y="144.7">8</text>
<text x="519.1" y="147.3">9</text>
<text x="521.4" y="146">8</text>
<text x="521.4" y="148.5">9</text>
<text x="58.2" y="152.3">7</text>
<text x="61.2" y="153.4">EH</text>
<text x="70.5" y="153.6">CC1</text>
<text x="70.5" y="151.1">CC2</text>
<text x="77.3" y="152.3">A5</text>
<text x="77.3" y="154.9">B9</text>
<text x="246.1" y="154.9">38</text>
<text x="246.1" y="152.3">36</text>
<text x="250.4" y="155.9">38</text>
<text x="250.4" y="153.4">36</text>
<text x="250.4" y="150.8">34</text>
<text x="257.1" y="155.9">37</text>
<text x="257.1" y="153.4">35</text>
<text x="257.1" y="150.8">33</text>
<text x="261.4" y="154.9">37</text>
<text x="261.4" y="152.3">35</text>
<text x="383.6" y="154.9">11</text>
<text x="383.6" y="152.3">12</text>
<text x="387.2" y="153.6">11</text>
<text x="387.2" y="151.1">12</text>
<text x="517.8" y="152.3">11</text>
<text x="517.8" y="154.9">12</text>
<text x="521.4" y="151.1">10</text>
<text x="521.4" y="153.6">11</text>
<text x="68.8" y="156.2">VBUS</text>
<text x="70" y="158.7">GND</text>
<text x="77.3" y="157.4">B12</text>
<text x="246.1" y="157.4">40</text>
<text x="250.4" y="158.4">40</text>
<text x="257.1" y="158.4">39</text>
<text x="261.4" y="157.4">39</text>
<text x="383.6" y="157.4">10</text>
<text x="384.9" y="160">9</text>
<text x="387.2" y="161.2">8</text>
<text x="387.2" y="158.7">9</text>
<text x="387.2" y="156.2">10</text>
<text x="517.8" y="157.4">13</text>
<text x="517.8" y="160">14</text>
<text x="521.4" y="156.2">12</text>
<text x="521.4" y="158.7">13</text>
<text x="521.4" y="161.2">14</text>
<text x="384.9" y="167.6">6</text>
<text x="384.9" y="165">7</text>
<text x="384.9" y="162.5">8</text>
<text x="387.2" y="166.3">6</text>
<text x="387.2" y="163.8">7</text>
<text x="517.8" y="162.5">15</text>
<text x="517.8" y="165">16</text>
<text x="517.8" y="167.6">17</text>
<text x="521.4" y="163.8">15</text>
<text x="521.4" y="166.3">16</text>
<text x="384.9" y="172.7">4</text>
<text x="384.9" y="170.1">5</text>
<text x="387.2" y="173.9">3</text>
<text x="387.2" y="171.4">4</text>
<text x="387.2" y="168.9">5</text>
<text x="517.8" y="170.1">18</text>
<text x="517.8" y="172.7">19</text>
<text x="521.4" y="168.9">17</text>
<text x="521.4" y="171.4">18</text>
<text x="521.4" y="173.9">19</text>
<text x="384.9" y="177.7">2</text>
<text x="384.9" y="175.2">3</text>
<text x="387.2" y="179">1</text>
<text x="387.2" y="176.5">2</text>
<text x="517.8" y="175.2">20</text>
<text x="517.8" y="177.7">21</text>
<text x="521.4" y="176.5">20</text>
<text x="521.4" y="179">21</text>
<text x="379.9" y="184" transform="rotate(-90 379.9 184)">24</text>
<text x="381.2" y="180.4" transform="rotate(-90 381.2 180.4)">24</text>
<text x="384.9" y="180.3">1</text>
<text x="517.8" y="180.3">22</text>
<text x="517.8" y="182.8">23</text>
<text x="517.8" y="185.4">24</text>
<text x="521.4" y="181.6">22</text>
<text x="521.4" y="184.1">23</text>
<text x="517.8" y="187.9">25</text>
<text x="517.8" y="190.4">26</text>
<text x="521.4" y="186.6">24</text>
<text x="521.4" y="189.2">25</text>
<text x="521.4" y="191.7">26</text>
<text x="517.8" y="193">27</text>
<text x="517.8" y="195.5">28</text>
<text x="521.4" y="194.3">27</text>
<text x="521.4" y="196.8">28</text>
<text x="517.8" y="198.1">29</text>
<text x="517.8" y="200.6">30</text>
<text x="521.4" y="199.3">29</text>
<text x="521.4" y="201.9">30</text>
<text x="527.3" y="203" transform="rotate(-90 527.3 203)">31</text>
<text x="526" y="206.6" transform="rotate(-90 526 206.6)">31</text>
<text x="79.5" y="217.1">3</text>
<text x="83.1" y="218.1">IN</text>
<text x="97.1" y="218.1">OUT</text>
<text x="104.1" y="217.1">2</text>
<text x="79.5" y="222.2">4</text>
<text x="83.1" y="223.2">TAB</text>
<text x="91.9" y="223.2">ADJ/GND</text>
<text x="104.1" y="222.2">1</text>
<text x="416.2" y="232.4">7</text>
<text x="419.8" y="233.6">IN</text>
<text x="435.5" y="233.6">LX</text>
<text x="440.6" y="232.4">5</text>
<text x="435.5" y="236.2">LX</text>
<text x="440.6" y="234.9">4</text>
<text x="440.6" y="240">8</text>
<text x="416.2" y="245.1">9</text>
<text x="433.4" y="241.2">OVP</text>
<text x="440.6" y="245.1">2</text>
<text x="419.8" y="246.3">EN/PWM</text>
<text x="435" y="251.4">NC</text>
<text x="435.3" y="246.3">FB</text>
<text x="440.6" y="250.1">10</text>
<text x="435" y="256.5">NC</text>
<text x="435" y="253.9">NC</text>
<text x="440.6" y="257.8">1</text>
<text x="440.6" y="255.2">3</text>
<text x="440.6" y="252.7">6</text>
<text x="433.7" y="261.6">EXP</text>
<text x="435" y="259">NC</text>
<text x="440.6" y="260.3">11</text>
</g>
<g font-size="2.3" fill="#800">
<text x="354.1" y="133.1">Top contact</text>
<text x="354.1" y="135.6">0.5mm 22p FPC</text>
<text x="530.6" y="134.3">Top contact</text>
<text x="530.6" y="136.9">0.5mm 30p FPC</text>
<text x="531.9" y="149.6">LCD Controller : ST7701S</text>
<text x="531.9" y="152.1">LED : 25.6V @ 20mA</text>
<text x="472.2" y="267.7">V_fb = 200mV</text>
<text x="472.2" y="270.2">I_LED = 167mA</text>
</g>
<g font-size="2.3" fill="#999">
<text x="142" y="215.6">R7</text>
<text x="142" y="220.7">0</text>
</g>
<g font-size="2.3" fill="#a00000">
<text x="432.3" y="412.5">RaspiPCB</text>
<text x="432.3" y="415">Custom PCB Design</text>
</g>
</svg>
